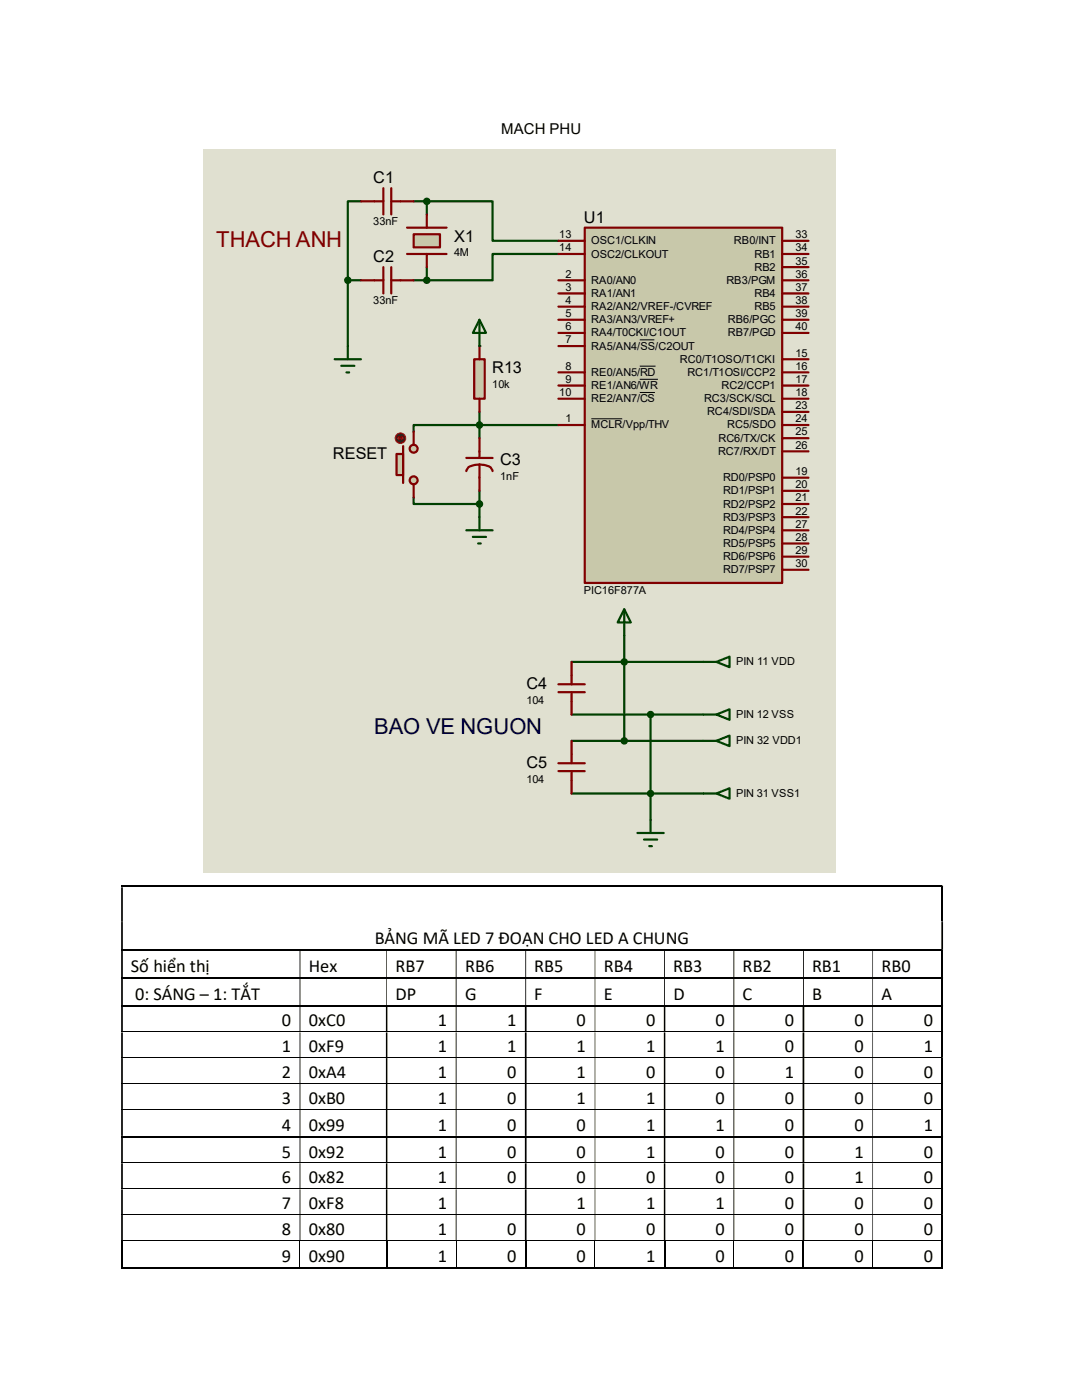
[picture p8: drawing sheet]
<svg xmlns="http://www.w3.org/2000/svg" width="216mm" height="279mm" viewBox="0 0 216 279" stroke-linecap="round" stroke-linejoin="round" font-family="sans-serif">
<g fill="none" stroke="#000" stroke-width=".34">
<path d="M24.2 176.9h163.6M188 177.1v6.8M188 189.7v5.3M188 195.3v5.3M188 200.9v5M188 206v5M188 211.2v5M188 216.3v5M24.2 226.9h163.6M188 221.5v5.2M188 227v5M188 232.2v5"/>
<path d="M188 237.4v4.9M24.3 247.6v5.6M104.9 247.6v5.6M160.3 247.6v5.6M188 242.5v5M188 247.6v5.6"/>
</g>
<g fill="#000">
<path d="M187.8 176.7h.4v.4h-.4zM24.2 177.1h.3v6.8h-.3z" fill-rule="evenodd"/>
<path d="M24.2 183.9h.3v.3h-.3zM187.8 183.9h.4v.3h-.4z" fill-rule="evenodd"/>
<path d="M24.2 184.2h.3v5.2h-.3zM187.8 184.2h.4v5.2h-.4z" fill-rule="evenodd"/>
<path d="M187.8 189.4h.4v.3h-.4zM24.2 189.7h.3v5.3h-.3zM59.8 189.7h.1v5.3h-.1zM77.1 189.7h.1v5.3h-.1zM90.9 189.7h.2v5.3h-.2zM104.8 189.7h.2v5.3h-.2zM118.7 189.7h.1v5.3h-.1zM132.5 189.7h.2v5.3h-.2zM146.3 189.7h.2v5.3h-.2zM160.2 189.7h.2v5.3h-.2zM174.1 189.7h.1v5.3h-.1z" fill-rule="evenodd"/>
<path d="M187.8 195h.4v.3h-.4zM24.2 195.3h.3v5.3h-.3zM59.8 195.3h.1v5.3h-.1zM77.1 195.3h.1v5.3h-.1zM90.9 195.3h.2v5.3h-.2zM104.8 195.3h.2v5.3h-.2zM118.7 195.3h.1v5.3h-.1zM132.5 195.3h.2v5.3h-.2zM146.3 195.3h.2v5.3h-.2zM160.2 195.3h.2v5.3h-.2zM174.1 195.3h.1v5.3h-.1z" fill-rule="evenodd"/>
<path d="M187.8 200.6h.4v.3h-.4zM24.2 200.9h.3v5h-.3zM59.8 200.9h.1v5h-.1zM77 200.9h.3v5h-.3zM90.9 200.9h.2v5h-.2zM104.7 200.9h.4v5h-.4zM118.7 200.9h.1v5h-.1zM132.5 200.9h.3v5h-.3zM146.3 200.9h.2v5h-.2zM160.1 200.9h.4v5h-.4zM174.1 200.9h.1v5h-.1z" fill-rule="evenodd"/>
<path d="M187.8 205.9h.4v.1h-.4zM24.2 206h.3v5h-.3zM59.8 206h.1v5h-.1zM77 206h.3v5h-.3zM90.9 206h.2v5h-.2zM104.7 206h.4v5h-.4zM118.7 206h.1v5h-.1zM132.5 206h.3v5h-.3zM146.3 206h.2v5h-.2zM160.1 206h.4v5h-.4zM174.1 206h.1v5h-.1z" fill-rule="evenodd"/>
<path d="M187.8 211h.4v.2h-.4zM24.2 211.2h.3v5h-.3zM59.8 211.2h.1v5h-.1zM77 211.2h.3v5h-.3zM90.9 211.2h.2v5h-.2zM104.7 211.2h.4v5h-.4zM118.7 211.2h.1v5h-.1zM132.5 211.2h.3v5h-.3zM146.3 211.2h.2v5h-.2zM160.1 211.2h.4v5h-.4zM174.1 211.2h.1v5h-.1z" fill-rule="evenodd"/>
<path d="M187.8 216.2h.4v.1h-.4zM24.2 216.3h.3v5h-.3zM59.8 216.3h.1v5h-.1zM77 216.3h.3v5h-.3zM90.9 216.3h.2v5h-.2zM104.7 216.3h.4v5h-.4zM118.7 216.3h.1v5h-.1zM132.5 216.3h.3v5h-.3zM146.3 216.3h.2v5h-.2zM160.1 216.3h.4v5h-.4zM174.1 216.3h.1v5h-.1z" fill-rule="evenodd"/>
<path d="M187.8 221.3h.4v.2h-.4zM24.2 221.5h.3v5.2h-.3zM59.8 221.5h.1v5.2h-.1zM77 221.5h.3v5.2h-.3zM90.9 221.5h.2v5.2h-.2zM104.7 221.5h.4v5.2h-.4zM118.7 221.5h.1v5.2h-.1zM132.5 221.5h.3v5.2h-.3zM146.3 221.5h.2v5.2h-.2zM160.1 221.5h.4v5.2h-.4zM174.1 221.5h.1v5.2h-.1z" fill-rule="evenodd"/>
<path d="M187.8 226.7h.4v.3h-.4zM24.2 227h.3v5h-.3zM59.8 227h.1v5h-.1zM77 227h.3v5h-.3zM90.9 227h.2v5h-.2zM104.7 227h.4v5h-.4zM118.7 227h.1v5h-.1zM132.5 227h.3v5h-.3zM146.3 227h.2v5h-.2zM160.1 227h.4v5h-.4zM174.1 227h.1v5h-.1z" fill-rule="evenodd"/>
<path d="M187.8 232h.4v.2h-.4zM24.2 232.2h.3v5h-.3zM59.8 232.2h.1v5h-.1zM77 232.2h.3v5h-.3zM90.9 232.2h.2v5h-.2zM104.7 232.2h.4v5h-.4zM118.7 232.2h.1v5h-.1zM132.5 232.2h.3v5h-.3zM146.3 232.2h.2v5h-.2zM160.1 232.2h.4v5h-.4zM174.1 232.2h.1v5h-.1z" fill-rule="evenodd"/>
<path d="M187.8 237.2h.4v.2h-.4zM24.2 237.4h.3v4.9h-.3zM59.8 237.4h.1v4.9h-.1zM77 237.4h.3v4.9h-.3zM90.9 237.4h.2v4.9h-.2zM104.7 237.4h.4v4.9h-.4zM118.7 237.4h.1v4.9h-.1zM132.5 237.4h.3v4.9h-.3zM146.3 237.4h.2v4.9h-.2zM160.1 237.4h.4v4.9h-.4zM174.1 237.4h.1v4.9h-.1z" fill-rule="evenodd"/>
<path d="M187.8 242.3h.4v.2h-.4zM24.2 242.5h.3v5h-.3zM59.8 242.5h.1v5h-.1zM77 242.5h.3v5h-.3zM90.9 242.5h.2v5h-.2zM104.7 242.5h.4v5h-.4zM118.7 242.5h.1v5h-.1zM132.5 242.5h.3v5h-.3zM146.3 242.5h.2v5h-.2zM160.1 242.5h.4v5h-.4zM174.1 242.5h.1v5h-.1z" fill-rule="evenodd"/>
</g>
<path d="M24.2 189.6h163.6M24.2 195.1h163.6M24.2 200.7h163.6M24.2 253h52.8M77.2 247.6v5.6M77.3 253h27.4M105.1 253h27.4M132.6 247.6v5.6M132.8 253h27.3M160.5 253h27.3" fill="none" stroke="#000" stroke-width=".3"/>
<g fill="none" stroke="#000" stroke-width=".2">
<path d="M24.2 206h163.6M24.2 211.1h163.6M24.2 216.2h163.6M24.2 221.4h163.6M24.2 232.1h163.6M24.2 237.3h163.6M24.2 242.4h163.6M24.2 247.6h163.6M59.9 247.6v5.3M91 247.6v5.3M118.7 247.6v5.3M146.4 247.6v5.3"/>
<path d="M174.1 247.6v5.3"/>
</g>
<path d="M187.8 247.5h.4v.1h-.4zM187.8 252.9h.4v.3h-.4z" fill="#000"/>
<path d="M40.5 29.7h126.1v144.5h-126.1z" fill="#e0e0d0"/>
<circle cx="95.7" cy="69.1" r=".22" fill="#004000"/>
<g fill="none" stroke="#004000" stroke-width=".44">
<path d="M69.4 55.9h2.6M69.4 55.9v13.2M72 40.2h-2.6v15.7M82.5 40.2h2.7M82.5 55.9h2.7M85.2 40.2h13.1v7.9h13.1M85.2 40.2v2.6M85.2 53.3v2.6M111.4 50.7h-13.1v5.2h-13.1M82.5 99.3v1.3h13.2M95.7 82.2v5.3M95.7 98v5.2"/>
<path d="M111.4 84.8h-28.9v1.3M114.1 132.1h26.2M124.6 126.8v21.1M114.1 147.9h26.2M114.1 142.6h26.2M114.1 158.4h26.2M129.8 142.6v21"/>
</g>
<path d="M116.7 45.4h39.4v70.9h-39.4z" fill-rule="evenodd" fill="#c8c8aa" stroke="#800000" stroke-width=".44"/>
<g fill="none" stroke="#800000" stroke-width=".44">
<path d="M81.2 50.7h7.9M81.2 45.4h7.9M111.4 55.9h5.3M111.4 58.6h5.3M111.4 48.1h5.3M111.4 50.7h5.3M156.1 55.9h5.2M156.1 58.6h5.2M156.1 48.1h5.2M156.1 50.7h5.2M156.1 53.3h5.2M111.4 61.2h5.3"/>
<path d="M111.4 66.4h5.3M111.4 69.1h5.3M111.4 74.3h5.3M111.4 76.9h5.3M111.4 79.6h5.3M111.4 63.8h5.3M156.1 61.2h5.2M156.1 66.4h5.2M156.1 74.3h5.2M156.1 76.9h5.2M156.1 79.6h5.2M156.1 63.8h5.2"/>
<path d="M156.1 71.7h5.2M111.4 84.8h5.3M156.1 95.3h5.2M156.1 98h5.2M156.1 90.1h5.2M156.1 87.5h5.2M156.1 84.8h5.2M156.1 82.2h5.2M156.1 113.7h5.2M156.1 111.1h5.2M156.1 108.5h5.2M156.1 105.8h5.2"/>
<path d="M156.1 103.2h5.2M156.1 100.6h5.2"/>
</g>
<path d="M127.7 67.8h2.9M127.7 73.1h3.1M127.7 75.7h3.6M127.7 78.3h3M118 83.6h6.2" fill="none" stroke="#000" stroke-width=".2"/>
<path d="M82.5 46.7h5.3v2.7h-5.3z" fill-rule="evenodd" fill="#c8c8aa" stroke="#800000" stroke-width=".44"/>
<path d="M76.5 37.6v5.2M78.1 37.6v5.2M72 40.2h4.5M72 55.9h4.5M76.5 53.3v5.3M78.1 53.3v5.3M78.1 40.2h4.4M78.1 55.9h4.4M85.2 42.8v2.6M85.2 50.7v2.6" fill="none" stroke="#800000" stroke-width=".44"/>
<path d="M66.8 71.7h5.2M68.1 73h2.6M69.1 74.3h.6M69.4 69.1v2.6" fill="none" stroke="#004000" stroke-width=".44"/>
<path d="M94.6 71.7h2.1v7.9h-2.1z" fill-rule="evenodd" fill="#c8c8aa" stroke="#800000" stroke-width=".44"/>
<path d="M95.7 69.1v2.6M95.7 79.6v2.6" fill="none" stroke="#800000" stroke-width=".44"/>
<g fill="#c8c8aa" stroke="#800000" stroke-width=".44">
<circle cx="82.5" cy="89.6" r=".79"/>
<circle cx="82.5" cy="95.9" r=".79"/>
</g>
<path d="M80.4 89v7.4" fill="none" stroke="#800000" stroke-width=".44"/>
<path d="M79.1 90.6h1.3v4.2h-1.3z" fill-rule="evenodd" fill="#c8c8aa" stroke="#800000" stroke-width=".44"/>
<path d="M82.5 86.1v2.7M82.5 96.6v2.7" fill="none" stroke="#800000" stroke-width=".44"/>
<circle cx="79.9" cy="87.5" r="1.05" fill="#400000" stroke="#f00" stroke-width=".2"/>
<path d="M79.4 87.5h1M79.4 87.5l.2 .2M79.6 87.2l-.2 .3M80.2 87.2l.2 .3M80.4 87.5l-.2 .2" fill="none" stroke="#f00" stroke-width=".2"/>
<g fill="none" stroke="#004000" stroke-width=".44">
<path d="M95.7 63.8l1.3 2.6h-2.6zM95.7 63.8v5.3M93 105.8h5.3M94.4 107.1h2.6M95.4 108.5h.5M95.7 103.2v2.6M124.6 121.6l1.3 2.6h-2.7zM124.6 121.6v5.2M140.3 132.1h2.6M142.9 132.1l2.7-1.1v2.1zM140.3 142.6h2.6M140.3 147.9h2.6"/>
<path d="M140.3 158.4h2.6M142.9 142.6l2.7-1v2.1zM142.9 147.9l2.7-1.1v2.1zM142.9 158.4l2.7-1.1v2.1zM127.2 166.2h5.2M128.5 167.6h2.6M129.6 168.9h.5M129.8 163.6v2.6"/>
</g>
<g fill="none" stroke="#800000" stroke-width=".44">
<path d="M93 91.4h5.3M95.7 92.7a2.43 2.43 0 0 0-2.6 1.1l-.1 .2M95.7 92.7a2.44 2.44 0 0 1 2.5 1.1l.1 .2M95.7 87.5v3.9M95.7 92.7v5.3M111.4 138.1h5.3M111.4 136.6h5.3M114.1 132.1v4.5M114.1 138.1v4.5M111.4 153.9h5.3M111.4 152.3h5.3M114.1 147.9v4.4"/>
<path d="M114.1 153.9v4.5"/>
</g>
<g fill="#004000" stroke="#004000" stroke-width=".44">
<circle cx="85.2" cy="40.2" r=".53"/>
<circle cx="85.2" cy="55.9" r=".53"/>
<circle cx="69.4" cy="55.9" r=".53"/>
<circle cx="95.7" cy="84.8" r=".53"/>
<circle cx="95.7" cy="100.6" r=".53"/>
<circle cx="124.6" cy="147.9" r=".53"/>
<circle cx="124.6" cy="132.1" r=".53"/>
<circle cx="129.8" cy="142.6" r=".53"/>
<circle cx="129.8" cy="158.4" r=".53"/>
</g>
<text font-size="4.4" fill="#800000" x="43.1" y="49.4">THACH ANH</text>
<text font-size="4.4" fill="#000040" x="74.7" y="146.6">BAO VE NGUON</text>
<g font-size="3.7">
<text x="74.8" y="188.4">BẢNG MÃ LED 7 ĐOẠN CHO LED A CHUNG</text>
<text x="26.1" y="194">Số hiển thị</text>
<text x="61.6" y="194">Hex</text>
<text x="79" y="194">RB7</text>
<text x="92.8" y="194">RB6</text>
<text x="106.6" y="194">RB5</text>
<text x="120.5" y="194">RB4</text>
<text x="134.4" y="194">RB3</text>
<text x="148.1" y="194">RB2</text>
<text x="162" y="194">RB1</text>
<text x="175.9" y="194">RB0</text>
<text x="26.9" y="199.6">0: SÁNG – 1: TẮT</text>
<text x="78.9" y="199.6">DP</text>
<text x="92.8" y="199.6">G</text>
<text x="106.6" y="199.6">F</text>
<text x="120.5" y="199.6">E</text>
<text x="134.4" y="199.6">D</text>
<text x="148.2" y="199.6">C</text>
<text x="162" y="199.6">B</text>
<text x="175.9" y="199.6">A</text>
<text x="56.2" y="204.9">0</text>
<text x="61.6" y="204.9">0xC0</text>
<text x="87.4" y="204.9">1</text>
<text x="101.2" y="204.9">1</text>
<text x="115.1" y="204.9">0</text>
<text x="128.9" y="204.9">0</text>
<text x="142.8" y="204.9">0</text>
<text x="156.6" y="204.9">0</text>
<text x="170.5" y="204.9">0</text>
<text x="184.4" y="204.9">0</text>
<text x="56.2" y="210">1</text>
<text x="56.2" y="215.1">2</text>
<text x="61.6" y="210">0xF9</text>
<text x="61.6" y="215.1">0xA4</text>
<text x="87.4" y="215.1">1</text>
<text x="87.4" y="210">1</text>
<text x="101.2" y="210">1</text>
<text x="101.2" y="215.1">0</text>
<text x="115.1" y="210">1</text>
<text x="115.1" y="215.1">1</text>
<text x="128.9" y="210">1</text>
<text x="128.9" y="215.1">0</text>
<text x="142.8" y="210">1</text>
<text x="142.8" y="215.1">0</text>
<text x="156.6" y="210">0</text>
<text x="156.6" y="215.1">1</text>
<text x="170.5" y="210">0</text>
<text x="170.5" y="215.1">0</text>
<text x="184.4" y="210">1</text>
<text x="184.4" y="215.1">0</text>
<text x="56.2" y="220.3">3</text>
<text x="61.6" y="220.3">0xB0</text>
<text x="87.4" y="220.3">1</text>
<text x="101.2" y="220.3">0</text>
<text x="115.1" y="220.3">1</text>
<text x="128.9" y="220.3">1</text>
<text x="142.8" y="220.3">0</text>
<text x="156.6" y="220.3">0</text>
<text x="170.5" y="220.3">0</text>
<text x="184.4" y="220.3">0</text>
<text x="56.2" y="225.7">4</text>
<text x="61.6" y="225.7">0x99</text>
<text x="87.4" y="225.7">1</text>
<text x="101.2" y="225.7">0</text>
<text x="115.1" y="225.7">0</text>
<text x="128.9" y="225.7">1</text>
<text x="142.8" y="225.7">1</text>
<text x="156.6" y="225.7">0</text>
<text x="170.5" y="225.7">0</text>
<text x="184.4" y="225.7">1</text>
<text x="56.2" y="231">5</text>
<text x="61.6" y="231">0x92</text>
<text x="87.4" y="231">1</text>
<text x="101.2" y="231">0</text>
<text x="115.1" y="231">0</text>
<text x="128.9" y="231">1</text>
<text x="142.8" y="231">0</text>
<text x="156.6" y="231">0</text>
<text x="170.5" y="231">1</text>
<text x="184.4" y="231">0</text>
<text x="56.2" y="236.2">6</text>
<text x="61.6" y="236.2">0x82</text>
<text x="87.4" y="236.2">1</text>
<text x="101.2" y="236.2">0</text>
<text x="115.1" y="236.2">0</text>
<text x="128.9" y="236.2">0</text>
<text x="142.8" y="236.2">0</text>
<text x="156.6" y="236.2">0</text>
<text x="170.5" y="236.2">1</text>
<text x="184.4" y="236.2">0</text>
<text x="56.2" y="241.3">7</text>
<text x="61.6" y="241.3">0xF8</text>
<text x="87.4" y="241.3">1</text>
<text x="115.1" y="241.3">1</text>
<text x="128.9" y="241.3">1</text>
<text x="142.8" y="241.3">1</text>
<text x="156.6" y="241.3">0</text>
<text x="170.5" y="241.3">0</text>
<text x="184.4" y="241.3">0</text>
<text x="56.2" y="246.5">8</text>
<text x="56.2" y="251.8">9</text>
<text x="61.6" y="246.5">0x80</text>
<text x="61.6" y="251.8">0x90</text>
<text x="87.4" y="246.5">1</text>
<text x="87.4" y="251.8">1</text>
<text x="101.2" y="246.5">0</text>
<text x="101.2" y="251.8">0</text>
<text x="115.1" y="246.5">0</text>
<text x="115.1" y="251.8">0</text>
<text x="128.9" y="246.5">0</text>
<text x="128.9" y="251.8">1</text>
<text x="142.8" y="246.5">0</text>
<text x="142.8" y="251.8">0</text>
<text x="156.6" y="246.5">0</text>
<text x="156.6" y="251.8">0</text>
<text x="170.5" y="246.5">0</text>
<text x="170.5" y="251.8">0</text>
<text x="184.4" y="246.5">0</text>
<text x="184.4" y="251.8">0</text>
</g>
<g font-size="3.2">
<text x="74.5" y="36.6">C1</text>
<text x="116.5" y="44.5">U1</text>
<text x="74.5" y="52.4">C2</text>
<text x="90.6" y="48.2">X1</text>
<text x="98.2" y="74.5">R13</text>
<text x="66.4" y="91.6">RESET</text>
<text x="99.8" y="92.9">C3</text>
<text x="105" y="137.5">C4</text>
<text x="105" y="153.3">C5</text>
</g>
<text font-size="3" x="100" y="26.8">MACH PHU</text>
<g font-size="2.2">
<text x="74.5" y="44.9">33nF</text>
<text x="111.6" y="47.5">13</text>
<text x="158.7" y="47.5">33</text>
<text x="90.6" y="51.1">4M</text>
<text x="111.6" y="50.2">14</text>
<text x="118" y="48.8">OSC1/CLKIN</text>
<text x="118" y="51.4">OSC2/CLKOUT</text>
<text x="146.4" y="48.8">RB0/INT</text>
<text x="150.6" y="51.4">RB1</text>
<text x="158.7" y="52.8">35</text>
<text x="158.7" y="50.2">34</text>
<text x="112.8" y="55.4">2</text>
<text x="112.8" y="58">3</text>
<text x="118" y="56.6">RA0/AN0</text>
<text x="118" y="59.3">RA1/AN1</text>
<text x="144.9" y="56.6">RB3/PGM</text>
<text x="150.6" y="59.3">RB4</text>
<text x="150.6" y="54">RB2</text>
<text x="158.7" y="58">37</text>
<text x="158.7" y="55.4">36</text>
<text x="74.5" y="60.7">33nF</text>
<text x="112.8" y="60.7">4</text>
<text x="112.8" y="65.9">6</text>
<text x="112.8" y="63.3">5</text>
<text x="118" y="61.9">RA2/AN2/VREF-/CVREF</text>
<text x="118" y="64.5">RA3/AN3/VREF+</text>
<text x="145.2" y="64.5">RB6/PGC</text>
<text x="150.6" y="61.9">RB5</text>
<text x="158.7" y="65.9">40</text>
<text x="158.7" y="63.3">39</text>
<text x="158.7" y="60.7">38</text>
<text x="112.8" y="68.5">7</text>
<text x="118" y="67.1">RA4/T0CKI/C1OUT</text>
<text x="118" y="69.8">RA5/AN4/SS/C2OUT</text>
<text x="145.2" y="67.1">RB7/PGD</text>
<text x="158.7" y="71.2">15</text>
<text x="98.2" y="77.4">10k</text>
<text x="112.8" y="73.8">8</text>
<text x="112.8" y="76.4">9</text>
<text x="118" y="75">RE0/AN5/RD</text>
<text x="118" y="77.6">RE1/AN6/WR</text>
<text x="135.7" y="72.4">RC0/T1OSO/T1CKI</text>
<text x="137.2" y="75">RC1/T1OSI/CCP2</text>
<text x="144" y="77.6">RC2/CCP1</text>
<text x="158.7" y="73.8">16</text>
<text x="158.7" y="76.4">17</text>
<text x="111.6" y="79">10</text>
<text x="118" y="80.3">RE2/AN7/CS</text>
<text x="140.5" y="80.3">RC3/SCK/SCL</text>
<text x="141.1" y="82.9">RC4/SDI/SDA</text>
<text x="158.7" y="79">18</text>
<text x="158.7" y="81.7">23</text>
<text x="112.8" y="84.3">1</text>
<text x="118" y="85.5">MCLR/Vpp/THV</text>
<text x="143.4" y="88.1">RC6/TX/CK</text>
<text x="145.1" y="85.5">RC5/SDO</text>
<text x="158.7" y="89.5">26</text>
<text x="158.7" y="86.9">25</text>
<text x="158.7" y="84.3">24</text>
<text x="99.8" y="95.8">1nF</text>
<text x="143.3" y="90.8">RC7/RX/DT</text>
<text x="158.7" y="94.8">19</text>
<text x="144.3" y="96">RD0/PSP0</text>
<text x="144.3" y="98.7">RD1/PSP1</text>
<text x="144.3" y="101.3">RD2/PSP2</text>
<text x="158.7" y="97.5">20</text>
<text x="158.7" y="100.1">21</text>
<text x="144.3" y="106.6">RD4/PSP4</text>
<text x="144.3" y="103.9">RD3/PSP3</text>
<text x="158.7" y="108">28</text>
<text x="158.7" y="105.3">27</text>
<text x="158.7" y="102.7">22</text>
<text x="144.3" y="111.8">RD6/PSP6</text>
<text x="144.3" y="109.2">RD5/PSP5</text>
<text x="158.7" y="113.2">30</text>
<text x="158.7" y="110.6">29</text>
<text x="116.5" y="118.4">PIC16F877A</text>
<text x="144.3" y="114.4">RD7/PSP7</text>
<text x="146.9" y="132.8">PIN 11 VDD</text>
<text x="105" y="140.4">104</text>
<text x="146.9" y="143.3">PIN 12 VSS</text>
<text x="146.9" y="148.5">PIN 32 VDD1</text>
<text x="105" y="156.2">104</text>
<text x="146.9" y="159">PIN 31 VSS1</text>
</g>
</svg>
